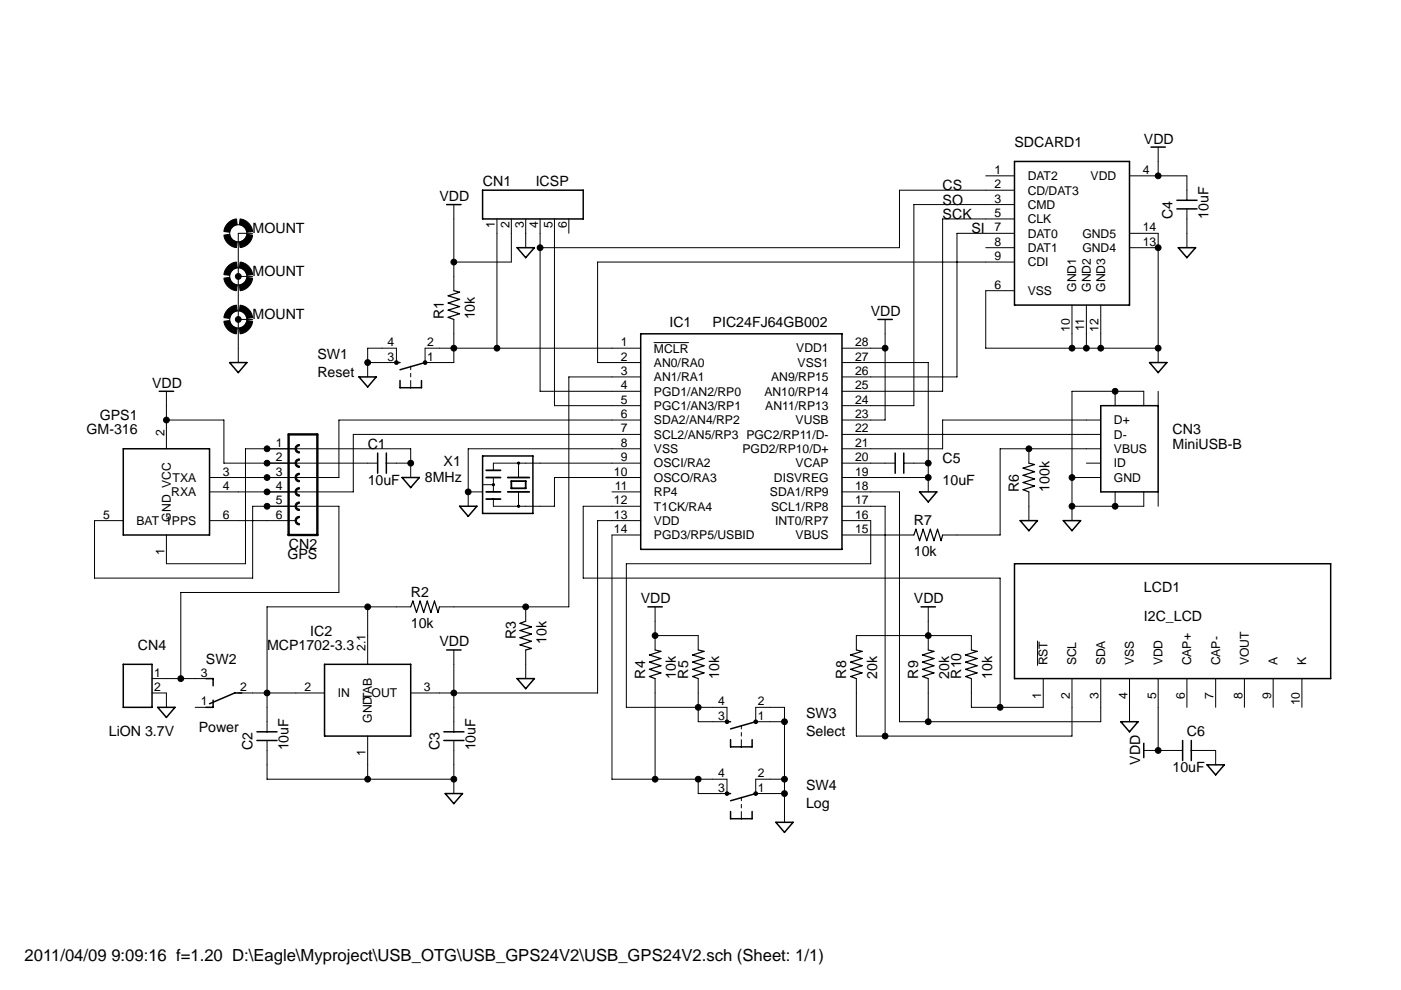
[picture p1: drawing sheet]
<svg xmlns="http://www.w3.org/2000/svg" width="297mm" height="210mm" viewBox="0 0 297 210" stroke-linecap="round" stroke-linejoin="round" font-family="sans-serif">
<g fill="none" stroke="#000" stroke-width=".21">
<path d="M209 37.3h6.1M239.5 37.3h12.1v5.2M245.6 31.2v6.1M47.5 59l1.2-.2a1.83 1.83 0 0 0 1.6 1.7l-.2 1.2a3 3 0 0 1-2.6-2.7zM47.5 49.9l1.2-.2a1.83 1.83 0 0 0 1.6 1.6l-.2 1.2a3 3 0 0 1-2.6-2.6zM48.1 47.5a2.91 2.91 0 0 1 2-1.1l.2 1.2a1.83 1.83 0 0 0-1.6 1.7l-1.2-.2 .1-.5zM48.6 56.3l1-.6 .5-.1 .2 1.2a1.82 1.82 0 0 0-1.6 1.6l-1.2-.1a2.91 2.91 0 0 1 1.1-2zM50.5 58.6h3.1M50.9 55.6a3 3 0 0 1 2.6 2.7l-1.2 .1a1.84 1.84 0 0 0-1.5-1.6zM50.9 46.4a3 3 0 0 1 2.6 2.7l-1.2 .2a1.83 1.83 0 0 0-1.5-1.7zM52.3 58.8l1.2 .2a3 3 0 0 1-2.6 2.7l-.1-1.2a1.83 1.83 0 0 0 1.5-1.7zM52.3 49.7l1.2 .2a2.97 2.97 0 0 1-2.6 2.6l-.1-1.2a1.83 1.83 0 0 0 1.5-1.6z"/>
<path d="M53.6 49.5h-3.1v27.4M96.2 43.4v18.3M105.4 46.4v27.5M108.4 46.4v9.2h-12.2M111.5 46.4v6.1M114.5 46.4v36.6h21.3M117.6 46.4v39.6h18.2M120.6 46.4v3.1M209 52.5h6.1M215.1 55.6h-88.4v21.3h9.1M215.1 49.5h-12.2v30.4h-24.4M215.1 46.4h-15.2v36.6h-21.4"/>
<path d="M215.1 43.4h-21.3v42.6h-15.3M215.1 40.3h-24.4v12.2h-76.2M239.5 49.5h6.1v27.4M239.5 52.5h6.1M251.6 44.3v8.2M47.5 68.1l1.2-.1a1.83 1.83 0 0 0 1.6 1.6l-.2 1.2a3 3 0 0 1-2.6-2.7zM48.1 65.8a2.94 2.94 0 0 1 2-1.1l.2 1.2a1.82 1.82 0 0 0-1.6 1.6l-1.2-.1 .1-.6zM50.5 67.8h3.1M50.9 64.7a3 3 0 0 1 2.6 2.7l-1.2 .1a1.83 1.83 0 0 0-1.5-1.6zM52.3 68l1.2 .1a3 3 0 0 1-2.6 2.7l-.1-1.2a1.84 1.84 0 0 0 1.5-1.6zM78 76.9h6v-3h-6v6M87.1 77.7v.7"/>
<path d="M87.1 79.2v.7M96.2 67.8v9.1h-6.1v-3h45.7M135.8 79.9h-15.2v48.8h-27.4M138.7 72.7h7.3M178.5 76.9h18.3v27.4M178.5 73.9h9.2M187.7 67.8v21.3h-9.2M215.1 61.7h-6.1v12.2h18.3M227.3 73.9h18.3M227.3 64.7v9.2M230.3 64.7v9.2M233.4 64.7v9.2"/>
<path d="M35.3 83v12.2M35.3 89.1h12.2v9.1h32.6M56.6 95.2h6.1M62.7 97.7l.8-.4v.3l-.4 .2-.2 .3v.3l.2 .3 .4 .1v.3a.91 .91 0 0 1-.9-.4 .91 .91 0 0 1 .1-1zM62.7 94.6l.8-.3v.3l-.4 .1-.2 .3v.4l.2 .3 .4 .1v.3a.91 .91 0 0 1-.9-.5 .91 .91 0 0 1 .1-1zM81.9 98.2h5.2M87.1 80.7v1.5M109.8 98.1l.3-.1 .1 .1-.1 .3h-.3l-.1-.2h.3h-.3zM109.9 98.2v3.1M135.8 89.1h-63.9v12.2h-27.5M135.8 92.1h-60.9v12.2h-30.5M135.8 98.2h-31.2v1.6"/>
<path d="M135.8 95.2h-36.5v12.2M178.5 98.2h11.3M178.5 92.1h54.9M191.6 98.2h5.2M218.1 95.2v3M230.3 98.2h3.1M233.4 95.2h-21.4v18.3h-12.1M233.4 89.1h-33.5v6.1h-21.4M236.4 83v3M242.5 86v-3h-15.2v27.4M245.6 83v3M26.1 110.4h-6.1v12.2h33.6v-15.2h18.3v18.3h-33.6v18.2"/>
<path d="M44.4 110.4h18.3M62.7 109.9l.3-.3 .5-.1v.3l-.4 .2-.2 .3v.3l.2 .3 .4 .1v.3a.91 .91 0 0 1-.9-.5 .91 .91 0 0 1 .1-.9zM62.7 100.7l.8-.3v.3l-.4 .1-.2 .3v.4l.2 .3 .4 .1v.3a.91 .91 0 0 1-.9-.5 .91 .91 0 0 1 .1-1zM62.7 106.8l.8-.3v.3l-.4 .1-.2 .3v.4l.2 .2 .4 .2v.3a.91 .91 0 0 1-.9-.5 .91 .91 0 0 1 .1-1zM62.7 103.8l.8-.4v.3l-.4 .2-.2 .3v.3l.2 .3 .4 .1v.3a.91 .91 0 0 1-.9-.5 .91 .91 0 0 1 .1-.9zM87.1 101.3v-6.1h-35.1v24.4h-16.7v-6.1M99.3 104.3h3M102.3 102.8h2.3M104.4 102.7l.3-.1 .1 .1-.1 .3h-.3v-.2h.3h-.3zM104.6 101.3v3M109.8 107.2h.3l.1 .1-.1 .3-.3-.1-.1-.1h.3h-.3zM109.9 104.3v3.1"/>
<path d="M129.7 104.3h6.1M135.8 101.3h-18.2v6.1h-13v-1.5M135.8 110.4h-9.1v36.6h-39.6M135.8 107.4h-12.1v15.2h88.3v27.4M135.8 113.5h-6.1v51.8h24.4v3h-6.1v-3M178.5 107.4h9.2v48.7M178.5 104.3h12.2v48.8h42.7v-9.2M178.5 110.4h6.1v9.2h-51.8v30.4h21.3v3.1h-6.1v-9.2M178.5 101.3h18.3M178.5 113.5h15.3M218.1 104.3v6.1M227.3 101.3h6.1"/>
<path d="M236.4 104.3v3.1M242.5 104.3v3.1h-15.2M245.6 104.3v3.1M78 128.7v12.2M87.1 128.7h-30.5v26.5M96.2 137.9v17.3M111.5 128.7v3.1M111.5 137.9v6M138.9 134.8h9.1v3.1M138.9 128.7v9.2M181.6 137.9v-3.1h24.3v3.1M196.8 128.7v9.2"/>
<path d="M220 136v5.1M32.2 143.9h12.2M32.2 147h3.1v3M41.4 150h3M50.5 147h18.3M56.6 157.1v8.2h39.6M78 156.1v9.2M96.2 157.1v11.2M138.9 143.9v21.4M157.2 153.8v.8M157.2 155.4v.7M157.2 156.9v1.5"/>
<path d="M166.3 153.1h-6.1v-3.1h6.1v24.4M181.6 143.9v12.2h45.7v-12.2M196.8 143.9v9.2M205.9 143.9v6.1h15.3v-6.1M239.5 143.9v9.2M242.5 159.2h8.2M245.6 143.9v15.3M251.6 143.9v6.1M252.6 159.2h5.1v3M257.7 143.9v6.1M263.8 143.9v6.1M269.9 143.9v6.1"/>
<path d="M276 143.9v6.1M157.2 169.1v.7M157.2 170.6v.8M157.2 172.1v1.6M166.3 165.3h-6.1v3h6.1"/>
<circle cx="245.6" cy="37.3" r=".61"/>
<circle cx="50.5" cy="58.6" r=".61"/>
<circle cx="50.5" cy="58.6" r="1.82"/>
<circle cx="50.5" cy="49.5" r="1.82"/>
<circle cx="96.2" cy="55.6" r=".61"/>
<circle cx="114.5" cy="52.5" r=".61"/>
<circle cx="245.6" cy="52.5" r=".61"/>
<circle cx="50.5" cy="67.8" r=".61"/>
<circle cx="50.5" cy="67.8" r="1.82"/>
<circle cx="78" cy="76.9" r=".61"/>
<circle cx="84" cy="76.9" r=".4"/>
<circle cx="90.1" cy="76.9" r=".4"/>
<circle cx="96.2" cy="73.9" r=".61"/>
<circle cx="105.4" cy="73.9" r=".61"/>
<circle cx="187.7" cy="73.9" r=".61"/>
<circle cx="227.3" cy="73.9" r=".61"/>
<circle cx="230.3" cy="73.9" r=".61"/>
<circle cx="233.4" cy="73.9" r=".61"/>
<circle cx="245.6" cy="73.9" r=".61"/>
<circle cx="35.3" cy="89.1" r=".61"/>
<circle cx="56.6" cy="98.2" r=".61"/>
<circle cx="56.6" cy="95.2" r=".61"/>
<circle cx="87.1" cy="98.2" r=".61"/>
<circle cx="196.8" cy="98.2" r=".61"/>
<circle cx="218.1" cy="95.2" r=".61"/>
<circle cx="236.4" cy="83" r=".61"/>
<circle cx="56.6" cy="104.3" r=".61"/>
<circle cx="56.6" cy="101.3" r=".61"/>
<circle cx="56.6" cy="107.4" r=".61"/>
<circle cx="99.3" cy="104.3" r=".61"/>
<circle cx="196.8" cy="101.3" r=".61"/>
<circle cx="227.3" cy="101.3" r=".61"/>
<circle cx="227.3" cy="107.4" r=".61"/>
<circle cx="236.4" cy="107.4" r=".61"/>
<circle cx="78" cy="128.7" r=".61"/>
<circle cx="111.5" cy="128.7" r=".61"/>
<circle cx="138.9" cy="134.8" r=".61"/>
<circle cx="196.8" cy="134.8" r=".61"/>
<circle cx="38.3" cy="143.9" r=".61"/>
<circle cx="56.6" cy="147" r=".61"/>
<circle cx="96.2" cy="147" r=".61"/>
<circle cx="148" cy="150" r=".61"/>
<circle cx="154.1" cy="153.1" r=".4"/>
<circle cx="160.2" cy="153.1" r=".4"/>
<circle cx="166.3" cy="153.1" r=".61"/>
<circle cx="187.7" cy="156.1" r=".61"/>
<circle cx="196.8" cy="153.1" r=".61"/>
<circle cx="212" cy="150" r=".61"/>
<circle cx="245.6" cy="159.2" r=".61"/>
<circle cx="78" cy="165.3" r=".61"/>
<circle cx="96.2" cy="165.3" r=".61"/>
<circle cx="138.9" cy="165.3" r=".61"/>
<circle cx="148" cy="165.3" r=".61"/>
<circle cx="154.1" cy="168.3" r=".39"/>
<circle cx="160.2" cy="168.3" r=".39"/>
<circle cx="166.3" cy="165.3" r=".61"/>
<circle cx="166.3" cy="168.3" r=".61"/>
</g>
<g fill="none" stroke="#000" stroke-width=".32">
<path d="M215.1 34.2h24.4v30.5h-24.4zM244 31.2h3.1M94.7 43.4h3M102.3 40.3h21.4v6.1h-21.4zM109.6 52.5h3.7l-1.8 2.2zM249.5 44.3h4.3M249.5 42.5h4.3M249.8 52.5h3.7l-1.9 2.2zM48.7 76.9h3.6l-1.8 2.1zM76.1 79.9h3.7l-1.8 2.2zM84 76.9h.8M90.1 76.9l-5.3 1.5"/>
<path d="M135.8 70.8h42.7v45.7h-42.7zM186.1 67.8h3.1M243.7 76.9h3.7l-1.8 2.1zM26.1 95.2h18.3v18.3h-18.3zM33.8 83h3M80.1 96.1v4.3M81.9 96.1v4.3M84.8 80.7v1.5h4.6v-1.5M102.3 96.7h10.7v12.2h-10.7zM189.8 96.1v4.3M191.6 96.1v4.3M233.4 86h12.2v18.3h-12.2z"/>
<path d="M85.3 101.3h3.6l-1.8 2.1zM97.4 107.4h3.7l-1.8 2.1zM195 104.3h3.6l-1.8 2.2zM215.1 119.6h67v24.3h-67zM216.3 110.4h3.7l-1.9 2.2zM225.4 110.4h3.7l-1.8 2.2zM94.7 137.9h3M137.4 128.7h3M195.3 128.7h3M26.1 140.9h6.1v9.1h-6.1zM33.4 150h3.7l-1.8 2.2zM43.7 143.9h1.5v1.6"/>
<path d="M45.2 148.5v1.5h-1.5M51.3 147h-1.5l-5.4 2.3M54.5 157.1h4.2M54.5 155.2h4.2M68.8 140.9h18.3v15.2h-18.3zM94.1 157.1h4.3M94.1 155.2h4.3M109.6 143.9h3.7l-1.8 2.2zM154.1 153.1h.8M154.9 156.9v1.5h4.6v-1.5M160.2 153.1l-5.3 1.5M237.6 153.1h3.7l-1.8 2.1z"/>
<path d="M242.5 157.6v3.1M250.7 157.1v4.2M252.6 157.1v4.2M94.4 168.3h3.7l-1.9 2.2zM154.1 168.3h.8M154.9 172.1v1.6h4.6v-1.6M160.2 168.3l-5.3 1.5M164.5 174.4h3.6l-1.8 2.2zM255.9 162.2h3.7l-1.9 2.2z"/>
</g>
<g fill="#000">
<path d="M47.5 59l1.2-.2a1.83 1.83 0 0 0 1.6 1.7l-.2 1.2a3 3 0 0 1-2.6-2.7z" fill-rule="evenodd"/>
<path d="M47.5 49.9l1.2-.2a1.83 1.83 0 0 0 1.6 1.6l-.2 1.2a3 3 0 0 1-2.6-2.6z" fill-rule="evenodd"/>
<path d="M48.6 56.3l1-.6 .5-.1 .2 1.2a1.82 1.82 0 0 0-1.6 1.6l-1.2-.1a2.91 2.91 0 0 1 1.1-2z" fill-rule="evenodd"/>
<path d="M48.1 47.5a2.91 2.91 0 0 1 2-1.1l.2 1.2a1.83 1.83 0 0 0-1.6 1.7l-1.2-.2 .1-.5z" fill-rule="evenodd"/>
<path d="M52.3 49.7l1.2 .2a2.97 2.97 0 0 1-2.6 2.6l-.1-1.2a1.83 1.83 0 0 0 1.5-1.6z" fill-rule="evenodd"/>
<path d="M50.9 55.6a3 3 0 0 1 2.6 2.7l-1.2 .1a1.84 1.84 0 0 0-1.5-1.6z" fill-rule="evenodd"/>
<path d="M50.9 46.4a3 3 0 0 1 2.6 2.7l-1.2 .2a1.83 1.83 0 0 0-1.5-1.7z" fill-rule="evenodd"/>
<path d="M47.5 68.1l1.2-.1a1.83 1.83 0 0 0 1.6 1.6l-.2 1.2a3 3 0 0 1-2.6-2.7z" fill-rule="evenodd"/>
<path d="M48.1 65.8a2.94 2.94 0 0 1 2-1.1l.2 1.2a1.82 1.82 0 0 0-1.6 1.6l-1.2-.1 .1-.6z" fill-rule="evenodd"/>
<path d="M52.3 58.8l1.2 .2a3 3 0 0 1-2.6 2.7l-.1-1.2a1.83 1.83 0 0 0 1.5-1.7z" fill-rule="evenodd"/>
<path d="M52.3 68l1.2 .1a3 3 0 0 1-2.6 2.7l-.1-1.2a1.84 1.84 0 0 0 1.5-1.6z" fill-rule="evenodd"/>
<path d="M50.9 64.7a3 3 0 0 1 2.6 2.7l-1.2 .1a1.83 1.83 0 0 0-1.5-1.6z" fill-rule="evenodd"/>
<path d="M62.7 97.7l.8-.4v.3l-.4 .2-.2 .3v.3l.2 .3 .4 .1v.3a.91 .91 0 0 1-.9-.4 .91 .91 0 0 1 .1-1z" fill-rule="evenodd"/>
<path d="M62.7 94.6l.8-.3v.3l-.4 .1-.2 .3v.4l.2 .3 .4 .1v.3a.91 .91 0 0 1-.9-.5 .91 .91 0 0 1 .1-1z" fill-rule="evenodd"/>
<path d="M109.8 98.1l.3-.1 .1 .1-.1 .3h-.3l-.1-.2h.3h-.3z" fill-rule="evenodd"/>
<path d="M62.7 100.7l.8-.3v.3l-.4 .1-.2 .3v.4l.2 .3 .4 .1v.3a.91 .91 0 0 1-.9-.5 .91 .91 0 0 1 .1-1z" fill-rule="evenodd"/>
<path d="M62.7 106.8l.8-.3v.3l-.4 .1-.2 .3v.4l.2 .2 .4 .2v.3a.91 .91 0 0 1-.9-.5 .91 .91 0 0 1 .1-1z" fill-rule="evenodd"/>
<path d="M62.7 103.8l.8-.4v.3l-.4 .2-.2 .3v.3l.2 .3 .4 .1v.3a.91 .91 0 0 1-.9-.5 .91 .91 0 0 1 .1-.9z" fill-rule="evenodd"/>
<path d="M62.7 109.9l.3-.3 .5-.1v.3l-.4 .2-.2 .3v.3l.2 .3 .4 .1v.3a.91 .91 0 0 1-.9-.5 .91 .91 0 0 1 .1-.9z" fill-rule="evenodd"/>
<path d="M104.4 102.7l.3-.1 .1 .1-.1 .3h-.3v-.2h.3h-.3z" fill-rule="evenodd"/>
<path d="M109.8 107.2h.3l.1 .1-.1 .3-.3-.1-.1-.1h.3h-.3z" fill-rule="evenodd"/>
<circle cx="245.6" cy="37.3" r=".61"/>
<circle cx="50.5" cy="58.6" r=".61"/>
<circle cx="96.2" cy="55.6" r=".61"/>
<circle cx="114.5" cy="52.5" r=".61"/>
<circle cx="245.6" cy="52.5" r=".61"/>
<circle cx="50.5" cy="67.8" r=".61"/>
<circle cx="78" cy="76.9" r=".61"/>
<circle cx="84" cy="76.9" r=".4"/>
<circle cx="90.1" cy="76.9" r=".4"/>
<circle cx="96.2" cy="73.9" r=".61"/>
<circle cx="105.4" cy="73.9" r=".61"/>
<circle cx="187.7" cy="73.9" r=".61"/>
<circle cx="227.3" cy="73.9" r=".61"/>
<circle cx="230.3" cy="73.9" r=".61"/>
<circle cx="233.4" cy="73.9" r=".61"/>
<circle cx="245.6" cy="73.9" r=".61"/>
<circle cx="35.3" cy="89.1" r=".61"/>
<circle cx="56.6" cy="98.2" r=".61"/>
<circle cx="56.6" cy="95.2" r=".61"/>
<circle cx="87.1" cy="98.2" r=".61"/>
<circle cx="196.8" cy="98.2" r=".61"/>
<circle cx="218.1" cy="95.2" r=".61"/>
<circle cx="236.4" cy="83" r=".61"/>
<circle cx="56.6" cy="104.3" r=".61"/>
<circle cx="56.6" cy="101.3" r=".61"/>
<circle cx="56.6" cy="107.4" r=".61"/>
<circle cx="99.3" cy="104.3" r=".61"/>
<circle cx="196.8" cy="101.3" r=".61"/>
<circle cx="227.3" cy="101.3" r=".61"/>
<circle cx="227.3" cy="107.4" r=".61"/>
<circle cx="236.4" cy="107.4" r=".61"/>
<circle cx="78" cy="128.7" r=".61"/>
<circle cx="111.5" cy="128.7" r=".61"/>
<circle cx="138.9" cy="134.8" r=".61"/>
<circle cx="196.8" cy="134.8" r=".61"/>
<circle cx="38.3" cy="143.9" r=".61"/>
<circle cx="56.6" cy="147" r=".61"/>
<circle cx="96.2" cy="147" r=".61"/>
<circle cx="148" cy="150" r=".61"/>
<circle cx="154.1" cy="153.1" r=".4"/>
<circle cx="160.2" cy="153.1" r=".4"/>
<circle cx="166.3" cy="153.1" r=".61"/>
<circle cx="187.7" cy="156.1" r=".61"/>
<circle cx="196.8" cy="153.1" r=".61"/>
<circle cx="212" cy="150" r=".61"/>
<circle cx="245.6" cy="159.2" r=".61"/>
<circle cx="78" cy="165.3" r=".61"/>
<circle cx="96.2" cy="165.3" r=".61"/>
<circle cx="138.9" cy="165.3" r=".61"/>
<circle cx="148" cy="165.3" r=".61"/>
<circle cx="154.1" cy="168.3" r=".39"/>
<circle cx="160.2" cy="168.3" r=".39"/>
<circle cx="166.3" cy="165.3" r=".61"/>
<circle cx="166.3" cy="168.3" r=".61"/>
</g>
<path d="M61.2 92.1h6.1v21.4h-6.1z" fill="none" stroke="#000" stroke-width=".51"/>
<path d="M103.1 99.8h3M103.1 101.3h3M103.1 104.3h3M103.1 105.9h3M107.7 104.3h4.5M107.7 101.3h4.5M108.4 102h3.1v1.6h-3.1z" fill="none" stroke="#000" stroke-width=".38"/>
<path d="M96.2 61.7l1.2 .3-2.4 .7 2.4 .8-2.4 .8 2.4 .7-2.4 .8 2.4 .7-2.4 .8 1.2 .5M218.1 98.2l1.2 .3-2.4 .8 2.4 .8-2.4 .7 2.4 .8-2.4 .7 2.4 .8-2.4 .8 1.2 .4M193.8 113.5l.4-1.3 .8 2.5 .7-2.5 .8 2.5 .7-2.5 .8 2.5 .8-2.5 .7 2.5 .4-1.2M87.1 128.7l.4-1.2 .8 2.4 .8-2.4 .7 2.4 .8-2.4 .8 2.4 .7-2.4 .8 2.4 .3-1.2M111.5 131.8l-1.2 .4 2.4 .8-2.4 .7 2.4 .8-2.4 .8 2.4 .7-2.4 .8 2.4 .7-1.2 .4M138.9 137.9l1.2 .3-2.4 .7 2.4 .8-2.4 .7 2.4 .8-2.4 .8 2.4 .7-2.4 .8 1.2 .4M148 137.9l1.3 .3-2.5 .7 2.5 .8-2.5 .7 2.5 .8-2.5 .8 2.5 .7-2.5 .8 1.2 .4M181.6 137.9l1.2 .3-2.5 .7 2.5 .8-2.5 .7 2.5 .8-2.5 .8 2.5 .7-2.5 .8 1.3 .4M196.8 137.9l1.2 .3-2.4 .7 2.4 .8-2.4 .7 2.4 .8-2.4 .8 2.4 .7-2.4 .8 1.2 .4M205.9 137.9l1.3 .3-2.5 .7 2.5 .8-2.5 .7 2.5 .8-2.5 .8 2.5 .7-2.5 .8 1.2 .4" fill="none" stroke="#000" stroke-width=".25"/>
<text font-size="3.5" x="5.2" y="203.8">2011/04/09 9:09:16 f=1.20 D:\Eagle\Myproject\USB_OTG\USB_GPS24V2\USB_GPS24V2.sch (Sheet: 1/1)</text>
<g font-size="3">
<text x="215.1" y="31.2">SDCARD1</text>
<text x="242.5" y="30.4">VDD</text>
<text x="102.4" y="39.4">CN1</text>
<text x="113.6" y="39.4">ICSP</text>
<text x="199.9" y="40.3">CS</text>
<text x="93.2" y="42.6">VDD</text>
<text x="199.9" y="43.4">SO</text>
<text x="199.9" y="46.4">SCK</text>
<text x="248.6" y="46.4" transform="rotate(-90 248.6 46.4)">C4</text>
<text x="256.2" y="46.4" transform="rotate(-90 256.2 46.4)">10uF</text>
<text x="53.6" y="49.5">MOUNT</text>
<text x="205.9" y="49.5">SI</text>
<text x="53.6" y="58.6">MOUNT</text>
<text x="53.6" y="67.8">MOUNT</text>
<text x="94.1" y="67.8" transform="rotate(-90 94.1 67.8)">R1</text>
<text x="100.6" y="67.8" transform="rotate(-90 100.6 67.8)">10k</text>
<text x="141.9" y="69.3">IC1</text>
<text x="151.1" y="69.3">PIC24FJ64GB002</text>
<text x="184.6" y="67">VDD</text>
<text x="67.3" y="76.1">SW1</text>
<text x="32.2" y="82.2">VDD</text>
<text x="67.3" y="79.9">Reset</text>
<text x="21.2" y="89.1">GPS1</text>
<text x="18.3" y="92.1">GM-316</text>
<text x="78" y="95.2">C1</text>
<text x="248.6" y="92.1">CN3</text>
<text x="248.6" y="95.2">MiniUSB-B</text>
<text x="94.1" y="98.8">X1</text>
<text x="199.9" y="98.2">C5</text>
<text x="78" y="102.8">10uF</text>
<text x="90.1" y="102.2">8MHz</text>
<text x="199.9" y="102.8">10uF</text>
<text x="216" y="104.3" transform="rotate(-90 216 104.3)">R6</text>
<text x="222.5" y="104.3" transform="rotate(-90 222.5 104.3)">100k</text>
<text x="193.8" y="111.3">R7</text>
<text x="60.9" y="118.7">GPS</text>
<text x="61.3" y="116.5">CN2</text>
<text x="193.8" y="117.9">10k</text>
<text x="242.5" y="125.7">LCD1</text>
<text x="87.1" y="126.6">R2</text>
<text x="135.8" y="128">VDD</text>
<text x="193.8" y="128">VDD</text>
<text x="242.5" y="131.8">I2C_LCD</text>
<text x="29.2" y="137.9">CN4</text>
<text x="56.6" y="137.9">MCP1702-3.3</text>
<text x="65.8" y="134.8">IC2</text>
<text x="87.1" y="133.1">10k</text>
<text x="93.2" y="137.1">VDD</text>
<text x="109.3" y="135.6" transform="rotate(-90 109.3 135.6)">R3</text>
<text x="115.9" y="136.6" transform="rotate(-90 115.9 136.6)">10k</text>
<text x="43.7" y="140.9">SW2</text>
<text x="136.8" y="144" transform="rotate(-90 136.8 144)">R4</text>
<text x="143.3" y="144" transform="rotate(-90 143.3 144)">10k</text>
<text x="145.9" y="144" transform="rotate(-90 145.9 144)">R5</text>
<text x="152.5" y="144" transform="rotate(-90 152.5 144)">10k</text>
<text x="179.4" y="144" transform="rotate(-90 179.4 144)">R8</text>
<text x="186" y="144" transform="rotate(-90 186 144)">20k</text>
<text x="194.7" y="144" transform="rotate(-90 194.7 144)">R9</text>
<text x="201.2" y="144" transform="rotate(-90 201.2 144)">20k</text>
<text x="203.8" y="144" transform="rotate(-90 203.8 144)">R10</text>
<text x="210.4" y="144" transform="rotate(-90 210.4 144)">10k</text>
<text x="42.1" y="155.4">Power</text>
<text x="170.9" y="152.3">SW3</text>
<text x="23.1" y="156.1">LiON 3.7V</text>
<text x="53.6" y="159.2" transform="rotate(-90 53.6 159.2)">C2</text>
<text x="61.2" y="159.2" transform="rotate(-90 61.2 159.2)">10uF</text>
<text x="93.2" y="159.2" transform="rotate(-90 93.2 159.2)">C3</text>
<text x="100.8" y="159.2" transform="rotate(-90 100.8 159.2)">10uF</text>
<text x="170.9" y="156.1">Select</text>
<text x="251.6" y="156.1">C6</text>
<text x="170.9" y="167.6">SW4</text>
<text x="241.8" y="162.2" transform="rotate(-90 241.8 162.2)">VDD</text>
<text x="248.6" y="163.7">10uF</text>
<text x="170.9" y="171.4">Log</text>
</g>
<g font-size="2.6">
<text x="210.8" y="36.9">1</text>
<text x="210.8" y="39.9">2</text>
<text x="217.9" y="38.2">DAT2</text>
<text x="217.9" y="41.3">CD/DAT3</text>
<text x="231.2" y="38.2">VDD</text>
<text x="242.3" y="36.9">4</text>
<text x="210.8" y="43">3</text>
<text x="210.8" y="46">5</text>
<text x="217.9" y="44.3">CMD</text>
<text x="217.9" y="47.3">CLK</text>
<text x="104.9" y="48.3" transform="rotate(-90 104.9 48.3)">1</text>
<text x="108" y="48.3" transform="rotate(-90 108 48.3)">2</text>
<text x="111" y="48.3" transform="rotate(-90 111 48.3)">3</text>
<text x="114.1" y="48.3" transform="rotate(-90 114.1 48.3)">4</text>
<text x="117.1" y="48.3" transform="rotate(-90 117.1 48.3)">5</text>
<text x="120.2" y="48.3" transform="rotate(-90 120.2 48.3)">6</text>
<text x="210.8" y="49.1">7</text>
<text x="210.8" y="52.1">8</text>
<text x="217.9" y="50.4">DAT0</text>
<text x="217.9" y="53.4">DAT1</text>
<text x="229.5" y="53.4">GND4</text>
<text x="229.5" y="50.4">GND5</text>
<text x="242.3" y="52.1">13</text>
<text x="242.3" y="49.1">14</text>
<text x="210.8" y="55.1">9</text>
<text x="217.9" y="56.5">CDI</text>
<text x="210.8" y="61.2">6</text>
<text x="217.9" y="62.6">VSS</text>
<text x="228.2" y="61.9" transform="rotate(-90 228.2 61.9)">GND1</text>
<text x="231.2" y="61.9" transform="rotate(-90 231.2 61.9)">GND2</text>
<text x="234.3" y="61.9" transform="rotate(-90 234.3 61.9)">GND3</text>
<text x="226.8" y="70.4" transform="rotate(-90 226.8 70.4)">10</text>
<text x="229.9" y="70.2" transform="rotate(-90 229.9 70.2)">11</text>
<text x="232.9" y="70.4" transform="rotate(-90 232.9 70.4)">12</text>
<text x="82.2" y="76.5">3</text>
<text x="82.2" y="73.4">4</text>
<text x="90.6" y="73.4">2</text>
<text x="90.6" y="76.5">1</text>
<text x="131.6" y="73.4">1</text>
<text x="131.6" y="76.5">2</text>
<text x="138.7" y="77.8">AN0/RA0</text>
<text x="138.7" y="74.8">MCLR</text>
<text x="168.8" y="74.8">VDD1</text>
<text x="169.1" y="77.8">VSS1</text>
<text x="181.3" y="76.5">27</text>
<text x="181.3" y="73.4">28</text>
<text x="131.6" y="79.5">3</text>
<text x="131.6" y="82.6">4</text>
<text x="138.7" y="80.9">AN1/RA1</text>
<text x="138.7" y="83.9">PGD1/AN2/RP0</text>
<text x="162.1" y="83.9">AN10/RP14</text>
<text x="163.5" y="80.9">AN9/RP15</text>
<text x="181.3" y="82.6">25</text>
<text x="181.3" y="79.5">26</text>
<text x="131.6" y="85.6">5</text>
<text x="131.6" y="88.7">6</text>
<text x="138.7" y="87">PGC1/AN3/RP1</text>
<text x="162.3" y="87">AN11/RP13</text>
<text x="181.3" y="88.7">23</text>
<text x="181.3" y="85.6">24</text>
<text x="34.9" y="92.4" transform="rotate(-90 34.9 92.4)">2</text>
<text x="58.5" y="94.8">1</text>
<text x="131.6" y="91.7">7</text>
<text x="131.6" y="94.8">8</text>
<text x="138.7" y="90">SDA2/AN4/RP2</text>
<text x="138.7" y="93">SCL2/AN5/RP3 PGC2/RP11/D-</text>
<text x="168.7" y="90">VUSB</text>
<text x="181.3" y="94.8">21</text>
<text x="181.3" y="91.7">22</text>
<text x="236.2" y="90">D+</text>
<text x="236.2" y="93">D-</text>
<text x="47.2" y="100.9">3</text>
<text x="58.5" y="97.8">2</text>
<text x="58.5" y="100.9">3</text>
<text x="130.2" y="100.9">10</text>
<text x="131.6" y="97.8">9</text>
<text x="138.7" y="96.1">VSS</text>
<text x="138.7" y="99.1">OSCI/RA2</text>
<text x="157.4" y="96.1">PGD2/RP10/D+</text>
<text x="168.7" y="99.1">VCAP</text>
<text x="181.3" y="100.9">19</text>
<text x="181.3" y="97.8">20</text>
<text x="236.2" y="96.1">VBUS</text>
<text x="236.2" y="99.1">ID</text>
<text x="36.3" y="105.2">RXA</text>
<text x="36.6" y="102.2">TXA</text>
<text x="47.2" y="103.9">4</text>
<text x="58.5" y="103.9">4</text>
<text x="58.5" y="107">5</text>
<text x="130.2" y="107">12</text>
<text x="130.4" y="103.9">11</text>
<text x="138.7" y="102.2">OSCO/RA3</text>
<text x="138.7" y="105.2">RP4</text>
<text x="163.2" y="105.2">SDA1/RP9</text>
<text x="164.1" y="102.2">DISVREG</text>
<text x="181.3" y="107">17</text>
<text x="181.3" y="103.9">18</text>
<text x="236.2" y="102.2">GND</text>
<text x="21.9" y="110">5</text>
<text x="28.9" y="111.3">BAT 1PPS</text>
<text x="36.2" y="110.7" transform="rotate(-90 36.2 110.7)">GND VCC</text>
<text x="47.2" y="110">6</text>
<text x="58.5" y="110">6</text>
<text x="130.2" y="110">13</text>
<text x="130.2" y="113.1">14</text>
<text x="138.7" y="108.3">T1CK/RA4</text>
<text x="138.7" y="111.3">VDD</text>
<text x="163.5" y="108.3">SCL1/RP8</text>
<text x="164.3" y="111.3">INT0/RP7</text>
<text x="181.3" y="113.1">15</text>
<text x="181.3" y="110">16</text>
<text x="34.9" y="117.7" transform="rotate(-90 34.9 117.7)">1</text>
<text x="138.7" y="114.4">PGD3/RP5/USBID</text>
<text x="168.7" y="114.4">VBUS</text>
<text x="32.7" y="143.5">1</text>
<text x="42.6" y="143.5">3</text>
<text x="77.5" y="138.1" transform="rotate(-90 77.5 138.1)">2.1</text>
<text x="222.1" y="141.1" transform="rotate(-90 222.1 141.1)">RST</text>
<text x="228.2" y="141.1" transform="rotate(-90 228.2 141.1)">SCL</text>
<text x="234.3" y="141.1" transform="rotate(-90 234.3 141.1)">SDA</text>
<text x="240.4" y="141.1" transform="rotate(-90 240.4 141.1)">VSS</text>
<text x="246.5" y="141.1" transform="rotate(-90 246.5 141.1)">VDD</text>
<text x="252.6" y="141.1" transform="rotate(-90 252.6 141.1)">CAP+</text>
<text x="258.7" y="141.1" transform="rotate(-90 258.7 141.1)">CAP-</text>
<text x="264.8" y="141.1" transform="rotate(-90 264.8 141.1)">VOUT</text>
<text x="270.9" y="141.1" transform="rotate(-90 270.9 141.1)">A</text>
<text x="277" y="141.1" transform="rotate(-90 277 141.1)">K</text>
<text x="32.7" y="146.6">2</text>
<text x="42.6" y="149.6">1</text>
<text x="50.9" y="146.6">2</text>
<text x="64.6" y="146.6">2</text>
<text x="71.6" y="147.9">IN</text>
<text x="78.8" y="147.9">OUT</text>
<text x="89.9" y="146.6">3</text>
<text x="152.3" y="149.6">4</text>
<text x="160.7" y="149.6">2</text>
<text x="220.8" y="148.2" transform="rotate(-90 220.8 148.2)">1</text>
<text x="226.8" y="148.2" transform="rotate(-90 226.8 148.2)">2</text>
<text x="232.9" y="148.2" transform="rotate(-90 232.9 148.2)">3</text>
<text x="239" y="148.2" transform="rotate(-90 239 148.2)">4</text>
<text x="245.1" y="148.2" transform="rotate(-90 245.1 148.2)">5</text>
<text x="251.2" y="148.2" transform="rotate(-90 251.2 148.2)">6</text>
<text x="257.3" y="148.2" transform="rotate(-90 257.3 148.2)">7</text>
<text x="263.4" y="148.2" transform="rotate(-90 263.4 148.2)">8</text>
<text x="269.5" y="148.2" transform="rotate(-90 269.5 148.2)">9</text>
<text x="275.6" y="149.6" transform="rotate(-90 275.6 149.6)">10</text>
<text x="78.9" y="153.3" transform="rotate(-90 78.9 153.3)">GNDTAB</text>
<text x="152.3" y="152.7">3</text>
<text x="160.7" y="152.7">1</text>
<text x="77.5" y="160.4" transform="rotate(-90 77.5 160.4)">1</text>
<text x="152.3" y="167.9">3</text>
<text x="152.3" y="164.8">4</text>
<text x="160.7" y="164.8">2</text>
<text x="160.7" y="167.9">1</text>
</g>
</svg>
